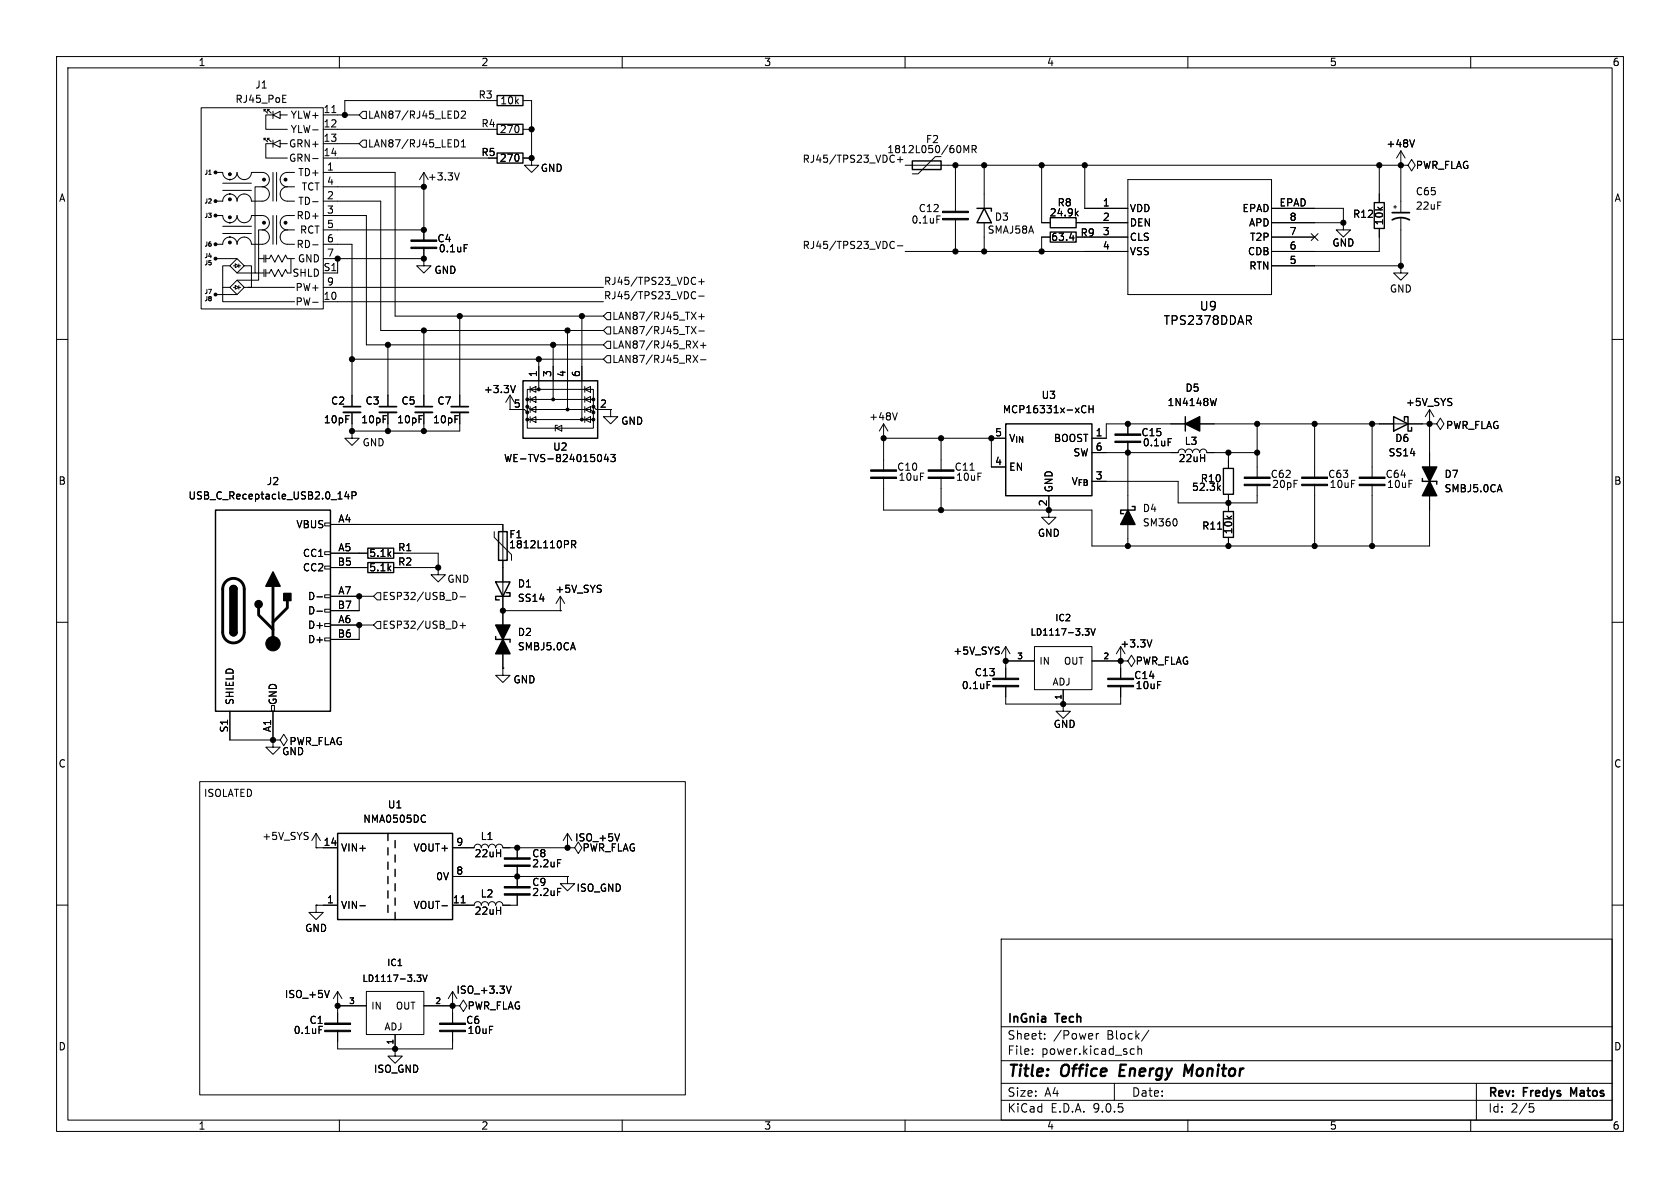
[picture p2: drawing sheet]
<svg xmlns="http://www.w3.org/2000/svg" width="297mm" height="210mm" viewBox="0 0 297 210" stroke-linecap="round" stroke-linejoin="round" font-family="sans-serif">
<g fill="none" stroke="#000" stroke-width=".18">
<path d="M10 10h277v190h-277zM12 12h273v186h-273zM35.6 19.1h21.5v35.5h-21.5zM46.7 19.7v-.3l.6 .6M46.7 19.4h.3M47.3 19.7v-.3l.6 .6M47.3 19.4h.3M48.3 19.7v1.3M50 18.1h.6M50 16.8h.6M58.7 19.9h.7M60 10v2"/>
<path d="M64.1 19.7h.7v1.3h-.7l-.6-.7zM80.8 19.7l.3 .5-.3 .6M81.6 19.8l.5-.2 .2 .4-.8 .9h.8M87.9 17.8h-26.9v2.5M92.5 17.8h1.5v10.1M110 10v2M160 10v2M210 10v2M260 10v2M36.9 30.8h.4M38.1 30.5h1.3a1.27 1.27 0 0 0 1.2 1.3 1.27 1.27 0 0 0 1.3-1.3 1.27 1.27 0 0 0 1.3 1.3 1.27 1.27 0 0 0 1.2-1.3h2a1.27 1.27 0 0 1 1.2 1.3M38.1 38.1h1.3a1.27 1.27 0 0 0 1.2 1.3 1.27 1.27 0 0 0 1.3-1.3 1.27 1.27 0 0 0 1.3 1.3 1.27 1.27 0 0 0 1.2-1.3h2a1.27 1.27 0 0 1 1.2 1.3"/>
<path d="M39.4 32.4h5M39.4 33.7h5M46.4 33h-1.3v15.3h1.6M46.4 33a1.27 1.27 0 0 1 1.2 1.3M46.7 24.8v-.4l.6 .7M46.7 24.4h.3M47.3 24.8v-.4l.6 .7M47.3 24.4h.3M47.6 34.3a1.27 1.27 0 0 1-1.2 1.3h-2a1.27 1.27 0 0 0-1.2-1.3 1.27 1.27 0 0 0-1.3 1.3 1.27 1.27 0 0 0-1.3-1.3 1.27 1.27 0 0 0-1.2 1.3h-1.3M47.6 31.8a1.28 1.28 0 0 1-1.2 1.2M47.6 39.4a1.28 1.28 0 0 1-1.2 1.2M48.3 20.3h-1.3v2.6h3.8"/>
<path d="M48.3 25.4h-1.3v2.5h3.8M48.3 20.3l1.2-.6v1.3zM48.3 25.4l1.2-.6v1.2zM48.3 24.8v1.2M48.3 30.5v5.1M48.3 38.1v5.1M48.9 30.5v5.1M48.9 38.1v5.1M49.5 20.3h1.3M49.5 25.4h1.3M50.8 33a1.27 1.27 0 0 0-1.3 1.3 1.27 1.27 0 0 0 1.3 1.3h1.3M50.8 33h1.3"/>
<path d="M52.1 30.5h-1.3a1.27 1.27 0 0 0-1.3 1.3 1.27 1.27 0 0 0 1.3 1.2M52.1 38.1h-1.3a1.27 1.27 0 0 0-1.3 1.3 1.27 1.27 0 0 0 1.3 1.2M55.3 28h.9M55.3 35.7h.9M57.1 30.5h12.7v25.4h36.9M57.1 22.9h30.8M57.1 27.9h30.8M57.1 35.6h10.2v22.8h39.4M57.1 38.1h7.7v22.9h41.9M57.1 20.3h6.4M57.1 25.4h6.4M57.1 33h17.8"/>
<path d="M64.1 24.8h.7v1.2h-.7l-.6-.6zM74.9 33h.1M74.9 30.5l-.7 1.3M74.9 30.5l.8 1.3M74.9 30.5v12.1M80.7 24.7a.68 .68 0 0 1 .4 .6 .68 .68 0 0 1-.4 .7M81.2 30.6l-.4 1.2M81.6 26h.7M81.6 25.1l.3-.4v1.3M92.5 22.9h1.5M92.5 27.9h1.5M94 27.9v1.3h1.2l-1.2 1.3-1.3-1.3h1.3"/>
<path d="M94 27.9h.1M158.6 28.2h1M159.1 27.7v1M160 29.2h87.6M165.6 38.2h.6M166.4 27.7h-1l-3.1 3h-1M168.9 29.2v8.4M168.9 38.6v5.9M170.4 27v-1.3l.4 .9 .5-.9v1.3M171.9 26.4l.6-.1 .1-.2-.1-.3-.6-.1v1.3M172.2 26.4l.4 .6M174 29.2v7.6"/>
<path d="M174 39.4v5.1M184.1 29.2v10.2h1.6M190.2 37.7l.4 .5M190.3 39.4h9.1M190.6 37.3l-.5 .5M191.8 29.2v7.6h7.6M199.4 31.8h25.4v20.3h-25.4zM224.8 36.8h12.7v2.6M224.8 39.4h12.7M237.5 39.4v1.2h1.3l-1.3 1.3-1.3-1.3h1.3M237.5 39.4h.1M243.8 29.2v6.6"/>
<path d="M246.4 36.6h.5M246.6 36.3v.5M247.6 29.2h1.3l.7-1 .6 1-.6 1-.7-1M247.6 29.2h.1M247.6 26.7v10.9M247.6 38.6v8.4M247.6 26.7l-.7 1.2M247.6 26.7l.8 1.2M250.1 24.7l-.5 1.3M38.1 52.1h3.8M38.1 45.7h3.8M39.4 40h5"/>
<path d="M39.4 41.3h5M39.4 50.8h1.2M40.6 47h-1.2v6.3h12.7M40.6 50.8l1.3-1.3 1.3 1.3-1.3 1.3zM41.3 47h.3M41.3 50.8h.3M41.6 46.7l.6 .3-.6 .3zM41.6 50.5l.6 .3-.6 .3zM41.9 45.7l1.3 1.3-1.3 1.3-1.3-1.3zM41.9 48.3h3.2M42.2 47h.3M42.2 50.8h.3"/>
<path d="M42.2 46.7v.6M42.2 50.5v.6M43.2 47h1.2v3.8h-1.2M43.8 50.8h8.3M45.7 45.7v3.8h-3.8M45.7 45.7h1M46.4 40.6h-.7v5.1M46.4 40.6a1.27 1.27 0 0 1 1.2 1.3M46.7 45.1v1.3M46.7 47.6v1.3M47 45.7h.6l.3-.6 .7 1.3 .6-1.3 .6 1.3 .7-1.3 .3 .6h1.3M47 45.1v1.3"/>
<path d="M47 47.6v1.3M47.6 41.9a1.27 1.27 0 0 1-1.2 1.3h-2a1.27 1.27 0 0 0-1.2-1.3 1.27 1.27 0 0 0-1.3 1.3 1.27 1.27 0 0 0-1.3-1.3 1.27 1.27 0 0 0-1.2 1.3h-1.3M50.8 40.6a1.27 1.27 0 0 0-1.3 1.3 1.27 1.27 0 0 0 1.3 1.3h1.3M50.8 40.6h1.3M51.4 45.7v2.6h-.6l-.3-.7-.7 1.3-.6-1.3-.6 1.3-.7-1.3-.3 .7h-.6M55.3 43.3h.9M55.3 53.4h.9M57.1 43.2h5.1v28.7M57.1 45.7h17.8M57.1 50.8h49.6M57.1 40.6h17.8M57.1 53.3h49.6"/>
<path d="M59.7 45.7v2.6h-2.6M74.9 45.7v1.3h1.3l-1.3 1.3-1.2-1.3h1.2M74.9 45.7h.1M74.9 43.7v2M74.9 58.4v13.5M81.3 55.9v16M82.1 43.3h.6M100.3 58.4v14M102.9 55.9v18.3M107.3 57.8h.6v1.3h-.6l-.6-.7zM107.3 55.2h.6v1.3h-.6l-.6-.6zM122.2 57.7l.9 1.3"/>
<path d="M122.2 55.2l.9 1.3M122.4 51.6h.3l.3 .1M123 52.7l-.3 .1h-.3M123.1 57.7l-.9 1.3M123.1 55.2l-.9 1.3M123.5 52.3h1M123.5 49.8h1M123.5 58.5h1M123.5 56h1M124 49.3v1M124 55.5v1M157.6 42.7h.3l.2 .1"/>
<path d="M158.1 43.8l-.2 .1h-.3M158.6 43.5h1M160 44.5h39.4M185.7 41.9h-1.6v2.6M189.1 42.1h.8M190.3 41.9h9.1M220.7 56.6l.5 .7M221.1 55.9l.1 .2-.1 .4M224.8 41.9h7.6M224.8 47h22.8M231.8 41.3l1.2 1.2M233 41.3l-1.2 1.2"/>
<path d="M243.8 40.4v4.1h-19M247.6 47v1.3h1.3l-1.3 1.2-1.2-1.2h1.2M247.6 47h.1M10 60h2M62.2 76.2v1.3h1.3l-1.3 1.2-1.2-1.2h1.2M62.2 76.2h.1M62.2 72.9v3.3M62.2 63.5h44.5M68.6 61v10.9M68.6 72.9v3.3M74.9 72.9v3.3M81.3 72.9v3.3h-19.1"/>
<path d="M90.2 72.4h.1M90.2 72.4h2.5l.5 .5M90.2 69.9l-.8 1.2M90.2 69.9l.7 1.2M90.2 69.9v2.5M91.1 68.1l-.4 1.3M93.2 74.2v1.5h11.7v-1.5M93.2 70.6v-1.8h11.7v1.8M93.2 71.9v2.3h11.7v-1.3M93.2 71.9v-1.3h11.7v1.3l.5 .5h2.5M93.2 71.9l.5 .5h10.7l.5 .5M93.7 68.8l1-.5v1z"/>
<path d="M93.7 70.6l1-.5v1zM93.7 72.4l1-.5v1zM93.7 74.2l1-.5v1zM93.7 68.3v1M93.7 70.1v1M93.7 71.9v1M93.7 73.7v1M95.2 63.5v5.3M97.8 61v9.6M98.3 75.7l1-.5v1zM98.6 75.2h-.4v1M103.4 68.8l1-.5v1z"/>
<path d="M103.4 70.6l1-.5v1zM103.4 72.4l1-.5v1zM103.4 74.2l1-.5v1zM103.4 68.3v1M103.4 70.1v1M103.4 71.9v1M103.4 73.7v1M104.9 71.9v1M107.3 60.3h.6v1.3h-.6l-.6-.6zM107.3 62.9h.6v1.2h-.6l-.6-.6zM107.9 72.4v1.3h1.3l-1.3 1.2-1.2-1.2h1.2M107.9 72.4h.1"/>
<path d="M122.5 60.3l.9 1.2M122.5 62.8l.9 1.3M123.4 60.3l-.9 1.2M123.4 62.8l-.9 1.3M123.8 61.1h1M123.8 63.6h1M124.3 60.6v.9M156.2 77.5h.1M156.2 77.5h21.6M156.2 74.9l-.8 1.3M156.2 74.9l.8 1.3M156.2 74.9v8.4"/>
<path d="M158.6 73l-.4 1.2M166.4 77.5v5.8M175.3 77.5v5.1h2.5M191.3 72.8l.3 .2 .4-.2M192 71.8l-.4-.1-.3 .2M192.5 71.7v1.3M192.5 72.3h.8M193.3 71.7v1.3M199.4 74.9v2M199.4 78v18.5M206.5 77.5h.6M215.1 70.4l-.3 1.3"/>
<path d="M222.2 74.9v9.7M232.4 74.9v9.7M242.6 74.9v9.7M252.7 74.9h1.3l.6-1 .7 1-.7 1-.6-1M252.7 74.9h.1M252.7 74.9h-57.1v2.6h-2.6M252.7 72.4l-.7 1.3M252.7 72.4l.8 1.3M252.7 72.4v10.2M285 60h2M57.4 92.5h1v.5h-1zM57.4 97.5h1v.5h-1z"/>
<path d="M58.4 92.7h30.5v17.8M58.4 97.8h6.6M61.3 86.9l-.3 .9h.7M61.6 87.4v.8M62.2 87.6l.6-.1 .2-.1-.1-.3-.7-.2v1.3M69.6 97.8h7.9v2.5M87.4 94v1l3 3v1.1M101.1 96.2h.6l.1-.2-.1-.3-.6-.1v1.2M101.4 96.2l.4 .6M105.8 80.4l.1-.1a.68 .68 0 0 1 .5 .7 .68 .68 0 0 1-.5 .6l-.1-.1M107.1 80.3l-.3 .9h.8M107.4 80.8v.8"/>
<path d="M108 80.3h.8l-.5 .5 .4 .1v.6l-.2 .1-.5-.1M156.2 84.4v5.8h36.8v6.3h59.7v-8.9M166.4 84.4v5.8M171.5 83.1h.7M185.4 87.6v3.8h1.3l-1.3 1.3-1.3-1.3h1.3M193 80h15.3a.64 .64 0 0 1 .6-.6 .64 .64 0 0 1 .6 .6 .64 .64 0 0 1 .7-.6 .64 .64 0 0 1 .6 .6 .64 .64 0 0 1 .7-.6 .64 .64 0 0 1 .6 .6 .64 .64 0 0 1 .6-.6 .64 .64 0 0 1 .7 .6h8.8M193 85.1h15.3v3.8h13.9v-3.3M215.3 93.5h.7M215.4 86.2l.3 .5M215.7 85.8l-.4 .5M217.2 80v2.8M217.2 87.4v3"/>
<path d="M217.2 95v1.5M232.4 85.6v10.9M242.6 85.6v10.9M252.7 83.8v2.6M265.1 85.7l.4 1.2M10 110h2M56 105.5h1M56 108h1M57.4 100.1h1v.5h-1zM57.4 105.2h1v.5h-1zM57.4 107.7h1v.5h-1zM57.4 110.2h1v.5h-1z"/>
<path d="M57.4 112.8h1v.5h-1zM58.4 100.3h6.6M58.4 105.4h7.6M58.4 110.5h7.6M63.5 105.4v2.6h-5.1M63.5 110.5v2.5h-5.1M66.7 104.8h.6v1.2h-.6l-.7-.6zM66.7 109.9h.6v1.2h-.6l-.7-.6zM69.6 100.3h7.9M77.5 100.3v1.3h1.2l-1.2 1.3-1.3-1.3h1.3M77.5 100.3h.1M80.4 104.7a.68 .68 0 0 1 .4 .7 .68 .68 0 0 1-.4 .6"/>
<path d="M81.3 105.5h1M81.3 110.6h1M81.8 110.1v1M88.9 118.1v1.3h1.3l-1.3 1.3-1.3-1.3h1.3M88.9 118.1h.1M88.9 111.8v2.5M88.9 115.6v2.5M88.9 108h10.2M99.1 108h.1M99.1 105.4l-.8 1.3M99.1 105.4l.7 1.3M99.1 105.4v2.6"/>
<path d="M101.3 113.6l.4 1.3M177.8 116.8h.1M177.8 114.3v5.8M177.8 114.3l-.8 1.3M177.8 114.3l.8 1.3M177.8 116.8h5.1M182.9 114.3h10.1v7.6h-10.1zM191.8 111.1h.7l-.3 .5 .3 .1v.5l-.2 .1-.4-.1M192.9 111.1l.3 1.2 .4-1.2M193 116.8h5.1M198.1 116.8h1.3l.6-1 .7 1-.7 1.1-.6-1.1M198.1 116.8h.1"/>
<path d="M198.1 114.3l-.7 1.3M198.1 114.3l.8 1.3M198.1 114.3v5.8M203.6 113.1l-.4 1.3M285 110h2M35.3 138.2h85.9v55.3h-85.9zM40.6 125.7v5.1h7.7M48 124.7h.5v1h-.5zM48.3 130.8v1.3h1.2l-1.2 1.3-1.3-1.3h1.3M48.3 130.8h.1M48.3 130.8h1.2l.7-1 .6 1-.6 1-.7-1M48.3 125.7v5.1"/>
<path d="M174.5 120.5h.6M177.8 121.2v3.3h20.3v-3.3M188 124.5v1.2h1.2l-1.2 1.3-1.3-1.3h1.3M188 124.5h.1M188 121.9v2.6M55.9 149.9h.1M55.9 147.3l-.8 1.3M55.9 147.3l.7 1.3M55.9 147.3v2.6M55.9 149.9h3.8M75 144.1l.2 .1M75.2 145.2l-.2 .2"/>
<path d="M80 149.9h3.8a.64 .64 0 0 1 .7-.7 .64 .64 0 0 1 .6 .7 .64 .64 0 0 1 .6-.7 .64 .64 0 0 1 .7 .7 .64 .64 0 0 1 .6-.7 .64 .64 0 0 1 .6 .7 .64 .64 0 0 1 .7-.7 .64 .64 0 0 1 .6 .7h11.4M80 154.9h20.3M81.5 159.6h.7M91.4 158v2h-2.5a.64 .64 0 0 0-.6-.6 .64 .64 0 0 0-.7 .6 .64 .64 0 0 0-.6-.6 .64 .64 0 0 0-.6 .6 .64 .64 0 0 0-.7-.6 .64 .64 0 0 0-.6 .6 .64 .64 0 0 0-.6-.6 .64 .64 0 0 0-.7 .6h-3.8M91.4 149.9v2M91.4 152.9v4M98.6 157h.6M98.6 152h.6M100.3 149.9h1.3l.6-1.1 .7 1.1-.7 1-.6-1M100.3 149.9h.1M100.3 154.9v1.3h1.3l-1.3 1.3-1.2-1.3h1.2M100.3 154.9h.1"/>
<path d="M100.3 147.3l-.7 1.3M100.3 147.3l.8 1.3M100.3 147.3v2.6M109.5 147.4l-.4 1.3M10 160h2M55.9 160v1.3h1.2l-1.2 1.3-1.3-1.3h1.3M55.9 160h.1M55.9 160h3.8M58.2 175.1l-.4 1.2M59.7 177.8h.1M59.7 175.3l-.8 1.2M59.7 175.3l.8 1.2"/>
<path d="M59.7 175.3v5.8M59.7 177.8h5.1M63.6 160.1h1M64.8 175.3h10.1v7.6h-10.1zM73.7 172.4h.7l-.4 .4 .4 .1v.5l-.2 .1-.4-.1M74.7 172.4l.4 1.1 .4-1.1M74.9 177.8h5.1M78.1 160.1h1M80 177.8h1.3l.6-1 .6 1-.6 1-.6-1M80 177.8h.1M80 175.3v5.8M80 175.3l-.8 1.2"/>
<path d="M80 175.3l.8 1.2M89.5 174.3l.5 1.3 .4-1.3M177 166h108v32h-108zM285 160h2M59.7 182.2v3.2h20.3v-3.2M60 198v2M69.8 185.4v1.3h1.3l-1.3 1.3-1.2-1.3h1.2M69.8 185.4h.1M69.8 182.9v2.5M110 198v2M160 198v2M177 194.5h108"/>
<path d="M177 191.5h108M177 187.5h108M177 181.5h108M182.5 186.3v.1M182.5 185.5v.1M184.7 183.6v.1M184.7 182.8v.1M193.8 182.7v1M194.2 182.7l-.2 .1-.2 .2M197 191.5v3M200.1 185.4l.4 .1M200.5 186.3l-.4 .1"/>
<path d="M201.2 185.5l.2-.1 .3 .1 .1 .9M201.2 184.9v1.5M203.1 182.1l-1.3 2M210 198v2M260 198v2M261 191.5v6.5M270.5 195.7h.4l.3 .3-.2 .5-.5 .1"/>
</g>
<path d="M246.1 38.9a3.2 3.2 0 0 1 3.1 0M246.1 37.6h3.1M60.7 71.9h3.1M67.1 71.9h3M73.4 71.9h3.1M79.8 71.9h3M278.2 193.4l-.5-1.1v1.5" fill="none" stroke="#000" stroke-width=".3"/>
<path d="M198.1 188.2l-.2 2h.9M210.9 188.2l-.9 1.4-.4-1.4-.3 2" fill="none" stroke="#000" stroke-width=".4"/>
<g fill="none" stroke="#000" stroke-width=".25">
<path d="M161.3 28.4h5.1v1.6h-5.1zM172.7 36.8h2.6v.5M174 36.8l1.3 2.6h-2.6zM92.5 67.3h13.2v10.2h-13.2zM177.8 74.9h15.2v12.7h-15.2zM209.5 73.7v2.5M246.4 73.7l2.5 1.2-2.5 1.3zM248.3 74.3v-.6h.6v2.5h.7v-.6M38.1 90.2h20.3v35.5h-20.3zM88.1 94h1.6v5.1h-1.6zM200.2 89.5h.5v.7h-2.6v.6h.5M251.5 84.6v.5h2.5v.5"/>
<path d="M40.6 104.1a.64 .64 0 0 1 .7-.6 .64 .64 0 0 1 .6 .6M40.6 111.8a.64 .64 0 0 0 .7 .6 .64 .64 0 0 0 .6-.6M87.6 102.9h2.6l-1.3 2.5zM87.6 112.5v.5h2.6v.5M89.5 104.8h.7v.6h-2.6v.6h.7M59.7 147.3h20.3v15.3h-20.3zM68.6 147.3v1.3M68.6 149.9v1.2M68.6 152.4v1.3M68.6 154.9v1.3M68.6 157.5v1.3M69.8 148.6v1.3"/>
<path d="M69.8 151.1v1.3M69.8 153.7v1.2M69.8 156.2v1.3M69.8 158.8v1.2M68.6 160v1.3M69.8 161.3v1.3"/>
</g>
<path d="M60.7 72.9h3.1M67.1 72.9h3M73.4 72.9h3.1M79.8 72.9h3" fill="none" stroke="#000" stroke-width=".33"/>
<g fill="#000" stroke="#000" stroke-width=".18">
<path d="M166.6 38.6h4.6v.3h-4.6zM166.6 37.3h4.6v.3h-4.6zM72.6 43.7h4.6v.2h-4.6zM72.6 42.4h4.6v.3h-4.6zM197.1 78h4.6v.2h-4.6zM197.1 76.7h4.6v.3h-4.6zM153.9 84.3h4.6v.3h-4.6zM153.9 83.1h4.6v.2h-4.6zM164.1 84.3h4.6v.3h-4.6zM164.1 83.1h4.6v.2h-4.6zM220 85.6h4.5v.3h-4.5zM220 84.3h4.5v.3h-4.5z"/>
<path d="M230.1 85.6h4.6v.3h-4.6zM230.1 84.3h4.6v.3h-4.6zM240.3 85.6h4.6v.3h-4.6zM240.3 84.3h4.6v.3h-4.6zM175.5 121.2h4.6v.2h-4.6zM175.5 119.9h4.6v.2h-4.6zM195.8 121.2h4.6v.2h-4.6zM195.8 119.9h4.6v.2h-4.6zM89.2 156.7h4.5v.3h-4.5zM89.2 158h4.5v.2h-4.5zM89.2 151.6h4.5v.3h-4.5zM89.2 152.9h4.5v.3h-4.5z"/>
<path d="M57.4 182.1h4.6v.3h-4.6zM57.4 180.8h4.6v.3h-4.6zM77.7 182.1h4.6v.3h-4.6zM77.7 180.8h4.6v.3h-4.6z"/>
<circle cx="38.1" cy="30.5" r=".25"/>
<circle cx="38.1" cy="35.6" r=".25"/>
<circle cx="38.1" cy="38.1" r=".25"/>
<circle cx="40.6" cy="38.4" r=".25"/>
<circle cx="40.6" cy="35.2" r=".25"/>
<circle cx="40.6" cy="30.8" r=".25"/>
<circle cx="40.6" cy="31.8" r=".08"/>
<circle cx="40.6" cy="34.3" r=".08"/>
<circle cx="40.6" cy="39.4" r=".08"/>
<circle cx="46.7" cy="39.4" r=".25"/>
<circle cx="46.7" cy="31.7" r=".25"/>
<circle cx="50.5" cy="39.4" r=".25"/>
<circle cx="50.5" cy="31.7" r=".25"/>
<circle cx="61" cy="20.3" r=".46"/>
<circle cx="74.9" cy="33" r=".46"/>
<circle cx="94" cy="22.9" r=".46"/>
<circle cx="94" cy="27.9" r=".46"/>
<circle cx="168.9" cy="29.2" r=".46"/>
<circle cx="174" cy="29.2" r=".46"/>
<circle cx="184.1" cy="29.2" r=".46"/>
<circle cx="191.8" cy="29.2" r=".46"/>
<circle cx="237.5" cy="39.4" r=".46"/>
<circle cx="243.8" cy="29.2" r=".46"/>
<circle cx="247.6" cy="29.2" r=".46"/>
<circle cx="38.1" cy="45.7" r=".25"/>
<circle cx="38.1" cy="52.1" r=".25"/>
<circle cx="38.1" cy="43.2" r=".25"/>
<circle cx="40.6" cy="42.9" r=".25"/>
<circle cx="40.6" cy="41.9" r=".08"/>
<circle cx="59.7" cy="45.7" r=".46"/>
<circle cx="74.9" cy="40.6" r=".46"/>
<circle cx="74.9" cy="58.4" r=".46"/>
<circle cx="74.9" cy="45.7" r=".46"/>
<circle cx="81.3" cy="55.9" r=".46"/>
<circle cx="100.3" cy="58.4" r=".46"/>
<circle cx="102.9" cy="55.9" r=".46"/>
<circle cx="168.9" cy="44.5" r=".46"/>
<circle cx="174" cy="44.5" r=".46"/>
<circle cx="184.1" cy="44.5" r=".46"/>
<circle cx="247.6" cy="47" r=".46"/>
<circle cx="62.2" cy="76.2" r=".46"/>
<circle cx="62.2" cy="63.5" r=".46"/>
<circle cx="68.6" cy="61" r=".46"/>
<circle cx="68.6" cy="76.2" r=".46"/>
<circle cx="74.9" cy="76.2" r=".46"/>
<circle cx="93.2" cy="74.2" r=".25"/>
<circle cx="93.2" cy="72.9" r=".25"/>
<circle cx="93.2" cy="71.9" r=".25"/>
<circle cx="93.2" cy="70.6" r=".25"/>
<circle cx="95.2" cy="63.5" r=".46"/>
<circle cx="95.2" cy="68.8" r=".25"/>
<circle cx="97.8" cy="61" r=".46"/>
<circle cx="97.8" cy="70.6" r=".25"/>
<circle cx="100.3" cy="72.4" r=".25"/>
<circle cx="102.9" cy="74.2" r=".25"/>
<circle cx="104.9" cy="70.6" r=".25"/>
<circle cx="104.9" cy="71.9" r=".25"/>
<circle cx="104.9" cy="74.2" r=".25"/>
<circle cx="104.9" cy="72.9" r=".25"/>
<circle cx="156.2" cy="77.5" r=".46"/>
<circle cx="166.4" cy="77.5" r=".46"/>
<circle cx="175.3" cy="77.5" r=".46"/>
<circle cx="199.4" cy="74.9" r=".46"/>
<circle cx="222.2" cy="74.9" r=".46"/>
<circle cx="232.4" cy="74.9" r=".46"/>
<circle cx="242.6" cy="74.9" r=".46"/>
<circle cx="252.7" cy="74.9" r=".46"/>
<circle cx="166.4" cy="90.2" r=".46"/>
<circle cx="185.4" cy="90.2" r=".46"/>
<circle cx="199.4" cy="96.5" r=".46"/>
<circle cx="199.4" cy="80" r=".46"/>
<circle cx="217.2" cy="96.5" r=".46"/>
<circle cx="217.2" cy="88.9" r=".46"/>
<circle cx="217.2" cy="80" r=".46"/>
<circle cx="222.2" cy="80" r=".46"/>
<circle cx="232.4" cy="96.5" r=".46"/>
<circle cx="242.6" cy="96.5" r=".46"/>
<circle cx="48.3" cy="113.8" r="1.27"/>
<circle cx="63.5" cy="110.5" r=".46"/>
<circle cx="63.5" cy="105.4" r=".46"/>
<circle cx="77.5" cy="100.3" r=".46"/>
<circle cx="88.9" cy="108" r=".46"/>
<circle cx="177.8" cy="116.8" r=".46"/>
<circle cx="198.1" cy="116.8" r=".46"/>
<circle cx="48.3" cy="130.8" r=".46"/>
<circle cx="188" cy="124.5" r=".46"/>
<circle cx="91.4" cy="154.9" r=".46"/>
<circle cx="91.4" cy="149.9" r=".46"/>
<circle cx="100.3" cy="149.9" r=".46"/>
<circle cx="59.7" cy="177.8" r=".46"/>
<circle cx="80" cy="177.8" r=".46"/>
<circle cx="69.8" cy="185.4" r=".46"/>
</g>
<path d="M87.9 16.9h4.6v1.8h-4.6zM87.9 22h4.6v1.7h-4.6zM87.9 27.1h4.6v1.7h-4.6zM185.7 38.5h4.5v1.8h-4.5zM243 35.8h1.7v4.6h-1.7zM185.7 41h4.5v1.8h-4.5zM65 96.9h4.6v1.8h-4.6zM65 99.4h4.6v1.8h-4.6zM216.3 90.4h1.8v4.6h-1.8zM216.3 82.8h1.8v4.6h-1.8z" fill="none" stroke="#000" stroke-width=".24"/>
<g fill="#000" stroke="#000" stroke-width=".25">
<path d="M209.5 74.9l2.6-1.2v2.5zM199.4 90.2l1.3 2.5h-2.6zM251.5 82.6h2.5l-1.3 2.5zM252.7 85.1l1.3 2.5h-2.5zM40.6 104.1h1.3v7.7h-1.3zM40.6 111.8h1.3a.64 .64 0 0 1-.6 .6 .64 .64 0 0 1-.7-.6zM40.8 103.7a.64 .64 0 0 1 .7-.1 .64 .64 0 0 1 .4 .5h-1.3zM48.3 101.1l1.2 2.5h-2.5zM50.2 104.9h1.2v1.3h-1.2zM87.6 110.5h2.6l-1.3 2.5zM88.9 113l1.3 2.6h-2.6z"/>
<circle cx="45.7" cy="106.8" r=".63"/>
</g>
<path d="M39.9 102.8a1.9 1.9 0 0 1 2.1-.4 1.9 1.9 0 0 1 1.2 1.7v7.7a1.91 1.91 0 0 1-1.9 1.9 1.91 1.91 0 0 1-1.9-1.9v-7.8l.1-.6zM45.7 107.4v1.3l2.6 2.6M48.3 103.6v10.2M50.8 106.2v1.2l-2.5 2.6" fill="none" stroke="#000" stroke-width=".51"/>
<g font-size="2.8">
<text x="178" y="190.9">Title:</text>
<text x="187.7" y="190.9">Office</text>
<text x="198.7" y="190.9">Energy</text>
<text x="211" y="190.9">Monitor</text>
</g>
<g font-size="2.1">
<text x="205.6" y="57.6">TPS2378DDAR</text>
<text x="212" y="55.1">U9</text>
<text x="178" y="184">Sheet:</text>
<text x="178" y="181.2">InGnia</text>
<text x="186.2" y="184">/Power</text>
<text x="186.7" y="181.2">Tech</text>
<text x="195.7" y="184">Block/</text>
<text x="178" y="186.7">File:</text>
<text x="184.1" y="186.7">power.kicad_sch</text>
<text x="178" y="196.9">KiCad</text>
<text x="178" y="194.1">Size:</text>
<text x="184.7" y="194.1">A4</text>
<text x="185.7" y="196.9">E.D.A.</text>
<text x="193.3" y="196.9">9.0.5</text>
<text x="200" y="194.1">Date:</text>
<text x="263" y="194.3">Rev:</text>
<text x="263" y="196.9">Id:</text>
<text x="267.1" y="196.9">2/5</text>
<text x="269.4" y="194.3">Fredys</text>
<text x="278.3" y="194.3">Matos</text>
</g>
<g font-size="1.8">
<text x="35" y="11.9">1</text>
<text x="85" y="11.9">2</text>
<text x="135" y="11.9">3</text>
<text x="185" y="11.9">4</text>
<text x="235" y="11.9">5</text>
<text x="285" y="11.9">6</text>
<text x="45" y="15.8">J1</text>
<text x="84.5" y="17.6">R3</text>
<text x="41.5" y="18.4">RJ45_PoE</text>
<text x="51.3" y="23.7">YLW-</text>
<text x="51.3" y="21.2">YLW+</text>
<text x="57.1" y="22.6">12</text>
<text x="57.1" y="20.1">11</text>
<text x="65" y="21.2">LAN87/RJ45_LED2</text>
<text x="85" y="22.7">R4</text>
<text x="88.3" y="23.7">270</text>
<text x="88.3" y="18.6">10k</text>
<text x="51" y="26.3">GRN+</text>
<text x="51" y="28.8">GRN-</text>
<text x="57.1" y="25.1">13</text>
<text x="57.1" y="27.7">14</text>
<text x="65" y="26.3">LAN87/RJ45_LED1</text>
<text x="85" y="27.8">R5</text>
<text x="88.3" y="28.8">270</text>
<text x="141.8" y="28.9">RJ45/TPS23_VDC+</text>
<text x="156.8" y="27.3">1812L050/60MR</text>
<text x="163.6" y="25.5">F2</text>
<text x="245" y="26.3">+48V</text>
<text x="10.3" y="35.9">A</text>
<text x="52.6" y="31.3">TD+</text>
<text x="53.2" y="33.9">TCT</text>
<text x="57.7" y="30.2">1</text>
<text x="57.7" y="32.8">4</text>
<text x="57.7" y="35.3">2</text>
<text x="75.5" y="32.1">+3.3V</text>
<text x="95.5" y="30.6">GND</text>
<text x="250.2" y="30.1">PWR_FLAG</text>
<text x="250.2" y="34.7">C65</text>
<text x="285.3" y="35.9">A</text>
<text x="52.3" y="39">RD+</text>
<text x="52.6" y="36.4">TD-</text>
<text x="52.9" y="41.5">RCT</text>
<text x="57.7" y="37.8">3</text>
<text x="57.7" y="40.4">5</text>
<text x="161" y="39.7">0.1uF</text>
<text x="162.3" y="37.7">C12</text>
<text x="174.5" y="41.5">SMAJ58A</text>
<text x="175.8" y="39.2">D3</text>
<text x="185.5" y="38.5">24.9k</text>
<text x="186.9" y="36.7">R8</text>
<text x="194.9" y="36.6">1</text>
<text x="194.9" y="39.1">2</text>
<text x="194.9" y="41.7">3</text>
<text x="199.6" y="37.7">VDD</text>
<text x="199.6" y="40.2">DEN</text>
<text x="219.6" y="37.7">EPAD</text>
<text x="220.7" y="40.2">APD</text>
<text x="226.1" y="36.6">EPAD</text>
<text x="227.9" y="39.1">8</text>
<text x="227.9" y="41.7">7</text>
<text x="239.1" y="38.7">R12</text>
<text x="244.7" y="39.9" transform="rotate(-90 244.7 39.9)">10k</text>
<text x="250.2" y="37.3">22uF</text>
<text x="52.3" y="44">RD-</text>
<text x="52.6" y="46.6">GND</text>
<text x="57.7" y="42.9">6</text>
<text x="57.7" y="45.5">7</text>
<text x="77.2" y="43">C4</text>
<text x="77.5" y="44.8">0.1uF</text>
<text x="141.8" y="44.1">RJ45/TPS23_VDC-</text>
<text x="185.7" y="42.8">63.4</text>
<text x="190.9" y="42">R9</text>
<text x="194.9" y="44.2">4</text>
<text x="199.6" y="42.8">CLS</text>
<text x="199.6" y="45.3">VSS</text>
<text x="220.5" y="45.3">CDB</text>
<text x="220.8" y="47.9">RTN</text>
<text x="220.9" y="42.8">T2P</text>
<text x="227.9" y="44.2">6</text>
<text x="227.9" y="46.7">5</text>
<text x="235.5" y="43.8">GND</text>
<text x="51.6" y="49.1">SHLD</text>
<text x="52.1" y="51.7">PW+</text>
<text x="57.1" y="48">S1</text>
<text x="57.1" y="53.1">10</text>
<text x="57.7" y="50.5">9</text>
<text x="76.7" y="48.6">GND</text>
<text x="106.7" y="53">RJ45/TPS23_VDC-</text>
<text x="106.7" y="50.5">RJ45/TPS23_VDC+</text>
<text x="245.6" y="51.9">GND</text>
<text x="52.1" y="54.2">PW-</text>
<text x="108.1" y="59.3">LAN87/RJ45_TX-</text>
<text x="108.1" y="56.7">LAN87/RJ45_TX+</text>
<text x="108.1" y="61.8">LAN87/RJ45_RX+</text>
<text x="108.1" y="64.4">LAN87/RJ45_RX-</text>
<text x="58.4" y="71.7">C2</text>
<text x="64.5" y="71.7">C3</text>
<text x="70.9" y="71.7">C5</text>
<text x="77.2" y="71.7">C7</text>
<text x="85.4" y="69.7">+3.3V</text>
<text x="95" y="66.7" transform="rotate(-90 95 66.7)">1</text>
<text x="97.5" y="66.7" transform="rotate(-90 97.5 66.7)">3</text>
<text x="100.1" y="66.7" transform="rotate(-90 100.1 66.7)">4</text>
<text x="102.6" y="66.7" transform="rotate(-90 102.6 66.7)">6</text>
<text x="184" y="70.7">U3</text>
<text x="206.3" y="72">1N4148W</text>
<text x="209.5" y="69.4">D5</text>
<text x="248.5" y="72">+5V_SYS</text>
<text x="57.2" y="75">10pF</text>
<text x="63.8" y="75">10pF</text>
<text x="70.1" y="75">10pF</text>
<text x="76.5" y="75">10pF</text>
<text x="90.7" y="72.1">5</text>
<text x="106" y="72.1">2</text>
<text x="109.7" y="75.3">GND</text>
<text x="153.6" y="74.5">+48V</text>
<text x="175.8" y="77.2">5</text>
<text x="177.2" y="73.3">MCP16331x-xCH</text>
<text x="193.6" y="77.2">1</text>
<text x="201.7" y="77.3">C15</text>
<text x="255.5" y="76">PWR_FLAG</text>
<text x="64" y="79.1">GND</text>
<text x="89" y="81.9">WE-TVS-824015043</text>
<text x="97.7" y="79.9">U2</text>
<text x="158.5" y="83.4">C10</text>
<text x="168.7" y="83.4">C11</text>
<text x="175.8" y="82.3">4</text>
<text x="178.3" y="78.3">V_{IN}</text>
<text x="178.3" y="83.4">EN</text>
<text x="186.2" y="78.3">BOOST</text>
<text x="189.7" y="80.9">SW</text>
<text x="193.6" y="79.8">6</text>
<text x="201.9" y="79.1">0.1uF</text>
<text x="208.3" y="81.9">22uH</text>
<text x="209.3" y="78.8">L3</text>
<text x="245.4" y="80.9">SS14</text>
<text x="246.6" y="78.3">D6</text>
<text x="10.3" y="85.9">B</text>
<text x="33.2" y="88.5">USB_C_Receptacle_USB2.0_14P</text>
<text x="47.1" y="86">J2</text>
<text x="158.8" y="85.2">10uF</text>
<text x="168.9" y="85.2">10uF</text>
<text x="185.2" y="89.6" transform="rotate(-90 185.2 89.6)">2</text>
<text x="186.3" y="87.1" transform="rotate(-90 186.3 87.1)">GND</text>
<text x="189.3" y="86">V_{FB}</text>
<text x="193.6" y="84.8">3</text>
<text x="210.6" y="87">52.3k</text>
<text x="212.2" y="85.4">R10</text>
<text x="224.5" y="84.7">C62</text>
<text x="224.8" y="86.5">20pF</text>
<text x="234.7" y="84.7">C63</text>
<text x="235" y="86.5">10uF</text>
<text x="244.9" y="84.7">C64</text>
<text x="245.1" y="86.5">10uF</text>
<text x="255.3" y="84.7">D7</text>
<text x="255.3" y="87.2">SMBJ5.0CA</text>
<text x="285.3" y="85.9">B</text>
<text x="52.3" y="93.6">VBUS</text>
<text x="59.7" y="92.5">A4</text>
<text x="89.9" y="95.4">F1</text>
<text x="183.4" y="95.1">GND</text>
<text x="201.9" y="90.7">D4</text>
<text x="201.9" y="93.3">SM360</text>
<text x="212.4" y="93.8">R11</text>
<text x="218" y="94.5" transform="rotate(-90 218 94.5)">10k</text>
<text x="53.5" y="98.7">CC1</text>
<text x="53.5" y="101.2">CC2</text>
<text x="59.6" y="100.1">B5</text>
<text x="59.7" y="97.5">A5</text>
<text x="65.2" y="98.7">5.1k</text>
<text x="65.2" y="101.2">5.1k</text>
<text x="70.3" y="97.6">R1</text>
<text x="70.3" y="100.2">R2</text>
<text x="89.9" y="97.1">1812L110PR</text>
<text x="54.4" y="106.3">D-</text>
<text x="59.6" y="107.7">B7</text>
<text x="59.7" y="105.2">A7</text>
<text x="67.5" y="106.3">ESP32/USB_D-</text>
<text x="79" y="103.2">GND</text>
<text x="91.4" y="104.1">D1</text>
<text x="91.4" y="106.6">SS14</text>
<text x="98.1" y="105">+5V_SYS</text>
<text x="54.4" y="108.8">D-</text>
<text x="54.4" y="111.4">D+</text>
<text x="54.4" y="113.9">D+</text>
<text x="59.6" y="112.8">B6</text>
<text x="59.7" y="110.2">A6</text>
<text x="67.5" y="111.4">ESP32/USB_D+</text>
<text x="91.4" y="112.6">D2</text>
<text x="91.4" y="115.2">SMBJ5.0CA</text>
<text x="168.4" y="115.9">+5V_SYS</text>
<text x="172.2" y="119.7">C13</text>
<text x="198" y="114.7">+3.3V</text>
<text x="200.7" y="117.7">PWR_FLAG</text>
<text x="41.5" y="124.7" transform="rotate(-90 41.5 124.7)">SHIELD</text>
<text x="49.1" y="124.7" transform="rotate(-90 49.1 124.7)">GND</text>
<text x="90.7" y="121">GND</text>
<text x="169.9" y="122">0.1uF</text>
<text x="200.4" y="120.2">C14</text>
<text x="200.7" y="122">10uF</text>
<text x="40.4" y="129.6" transform="rotate(-90 40.4 129.6)">S1</text>
<text x="48" y="129.5" transform="rotate(-90 48 129.5)">A1</text>
<text x="51.1" y="131.9">PWR_FLAG</text>
<text x="186.2" y="128.9">GND</text>
<text x="10.3" y="135.9">C</text>
<text x="49.8" y="133.7">GND</text>
<text x="285.3" y="135.9">C</text>
<text x="36" y="141.1">ISOLATED</text>
<text x="68.5" y="143.1">U1</text>
<text x="46.3" y="148.7">+5V_SYS</text>
<text x="57.1" y="149.6">14</text>
<text x="64.1" y="145.6">NMA0505DC</text>
<text x="80.6" y="149.6">9</text>
<text x="84.9" y="148.7">L1</text>
<text x="101.6" y="148.9">ISO_+5V</text>
<text x="60.2" y="150.7">VIN+</text>
<text x="73" y="150.7">VOUT+</text>
<text x="77" y="155.8">0V</text>
<text x="80.6" y="154.7">8</text>
<text x="83.8" y="151.7">22uH</text>
<text x="94" y="151.7">C8</text>
<text x="94" y="153.5">2.2uF</text>
<text x="102.9" y="150.7">PWR_FLAG</text>
<text x="57.7" y="159.8">1</text>
<text x="60.2" y="160.9">VIN-</text>
<text x="73" y="160.9">VOUT-</text>
<text x="80" y="159.8">11</text>
<text x="83.8" y="161.9">22uH</text>
<text x="84.9" y="158.9">L2</text>
<text x="94" y="156.8">C9</text>
<text x="94" y="158.6">2.2uF</text>
<text x="101.8" y="157.8">ISO_GND</text>
<text x="53.8" y="164.9">GND</text>
<text x="50.3" y="176.6">ISO_+5V</text>
<text x="80.6" y="175.9">ISO_+3.3V</text>
<text x="82.6" y="178.7">PWR_FLAG</text>
<text x="10.3" y="185.9">D</text>
<text x="51.8" y="183">0.1uF</text>
<text x="54.6" y="181.2">C1</text>
<text x="82.3" y="181.2">C6</text>
<text x="82.6" y="183">10uF</text>
<text x="285.3" y="185.9">D</text>
<text x="66" y="189.8">ISO_GND</text>
<text x="35" y="199.9">1</text>
<text x="85" y="199.9">2</text>
<text x="135" y="199.9">3</text>
<text x="185" y="199.9">4</text>
<text x="235" y="199.9">5</text>
<text x="285" y="199.9">6</text>
</g>
<g font-size="1.7">
<text x="183.6" y="117.7">IN</text>
<text x="188" y="117.7">OUT</text>
<text x="186" y="121.4">ADJ</text>
<text x="65.5" y="178.7">IN</text>
<text x="69.9" y="178.7">OUT</text>
<text x="67.9" y="182.3">ADJ</text>
</g>
<g font-size="1.6">
<text x="182.1" y="112.6">LD1117-3.3V</text>
<text x="186.5" y="110">IC2</text>
<text x="64" y="173.8">LD1117-3.3V</text>
<text x="68.3" y="171">IC1</text>
</g>
<g font-size="1.4">
<text x="179.7" y="116.6">3</text>
<text x="195" y="116.6">2</text>
<text x="187.7" y="123.8" transform="rotate(-90 187.7 123.8)">1</text>
<text x="61.6" y="177.5">3</text>
<text x="76.9" y="177.5">2</text>
<text x="69.6" y="184.8" transform="rotate(-90 69.6 184.8)">1</text>
</g>
<g font-size="1.1">
<text x="36" y="31.1">J1</text>
<text x="36" y="36.2">J2</text>
<text x="36" y="38.7">J3</text>
<text x="36" y="43.8">J6</text>
<text x="36" y="45.8">J4</text>
<text x="36" y="47.1">J5</text>
<text x="36" y="52.2">J7</text>
<text x="36" y="53.4">J8</text>
</g>
</svg>
